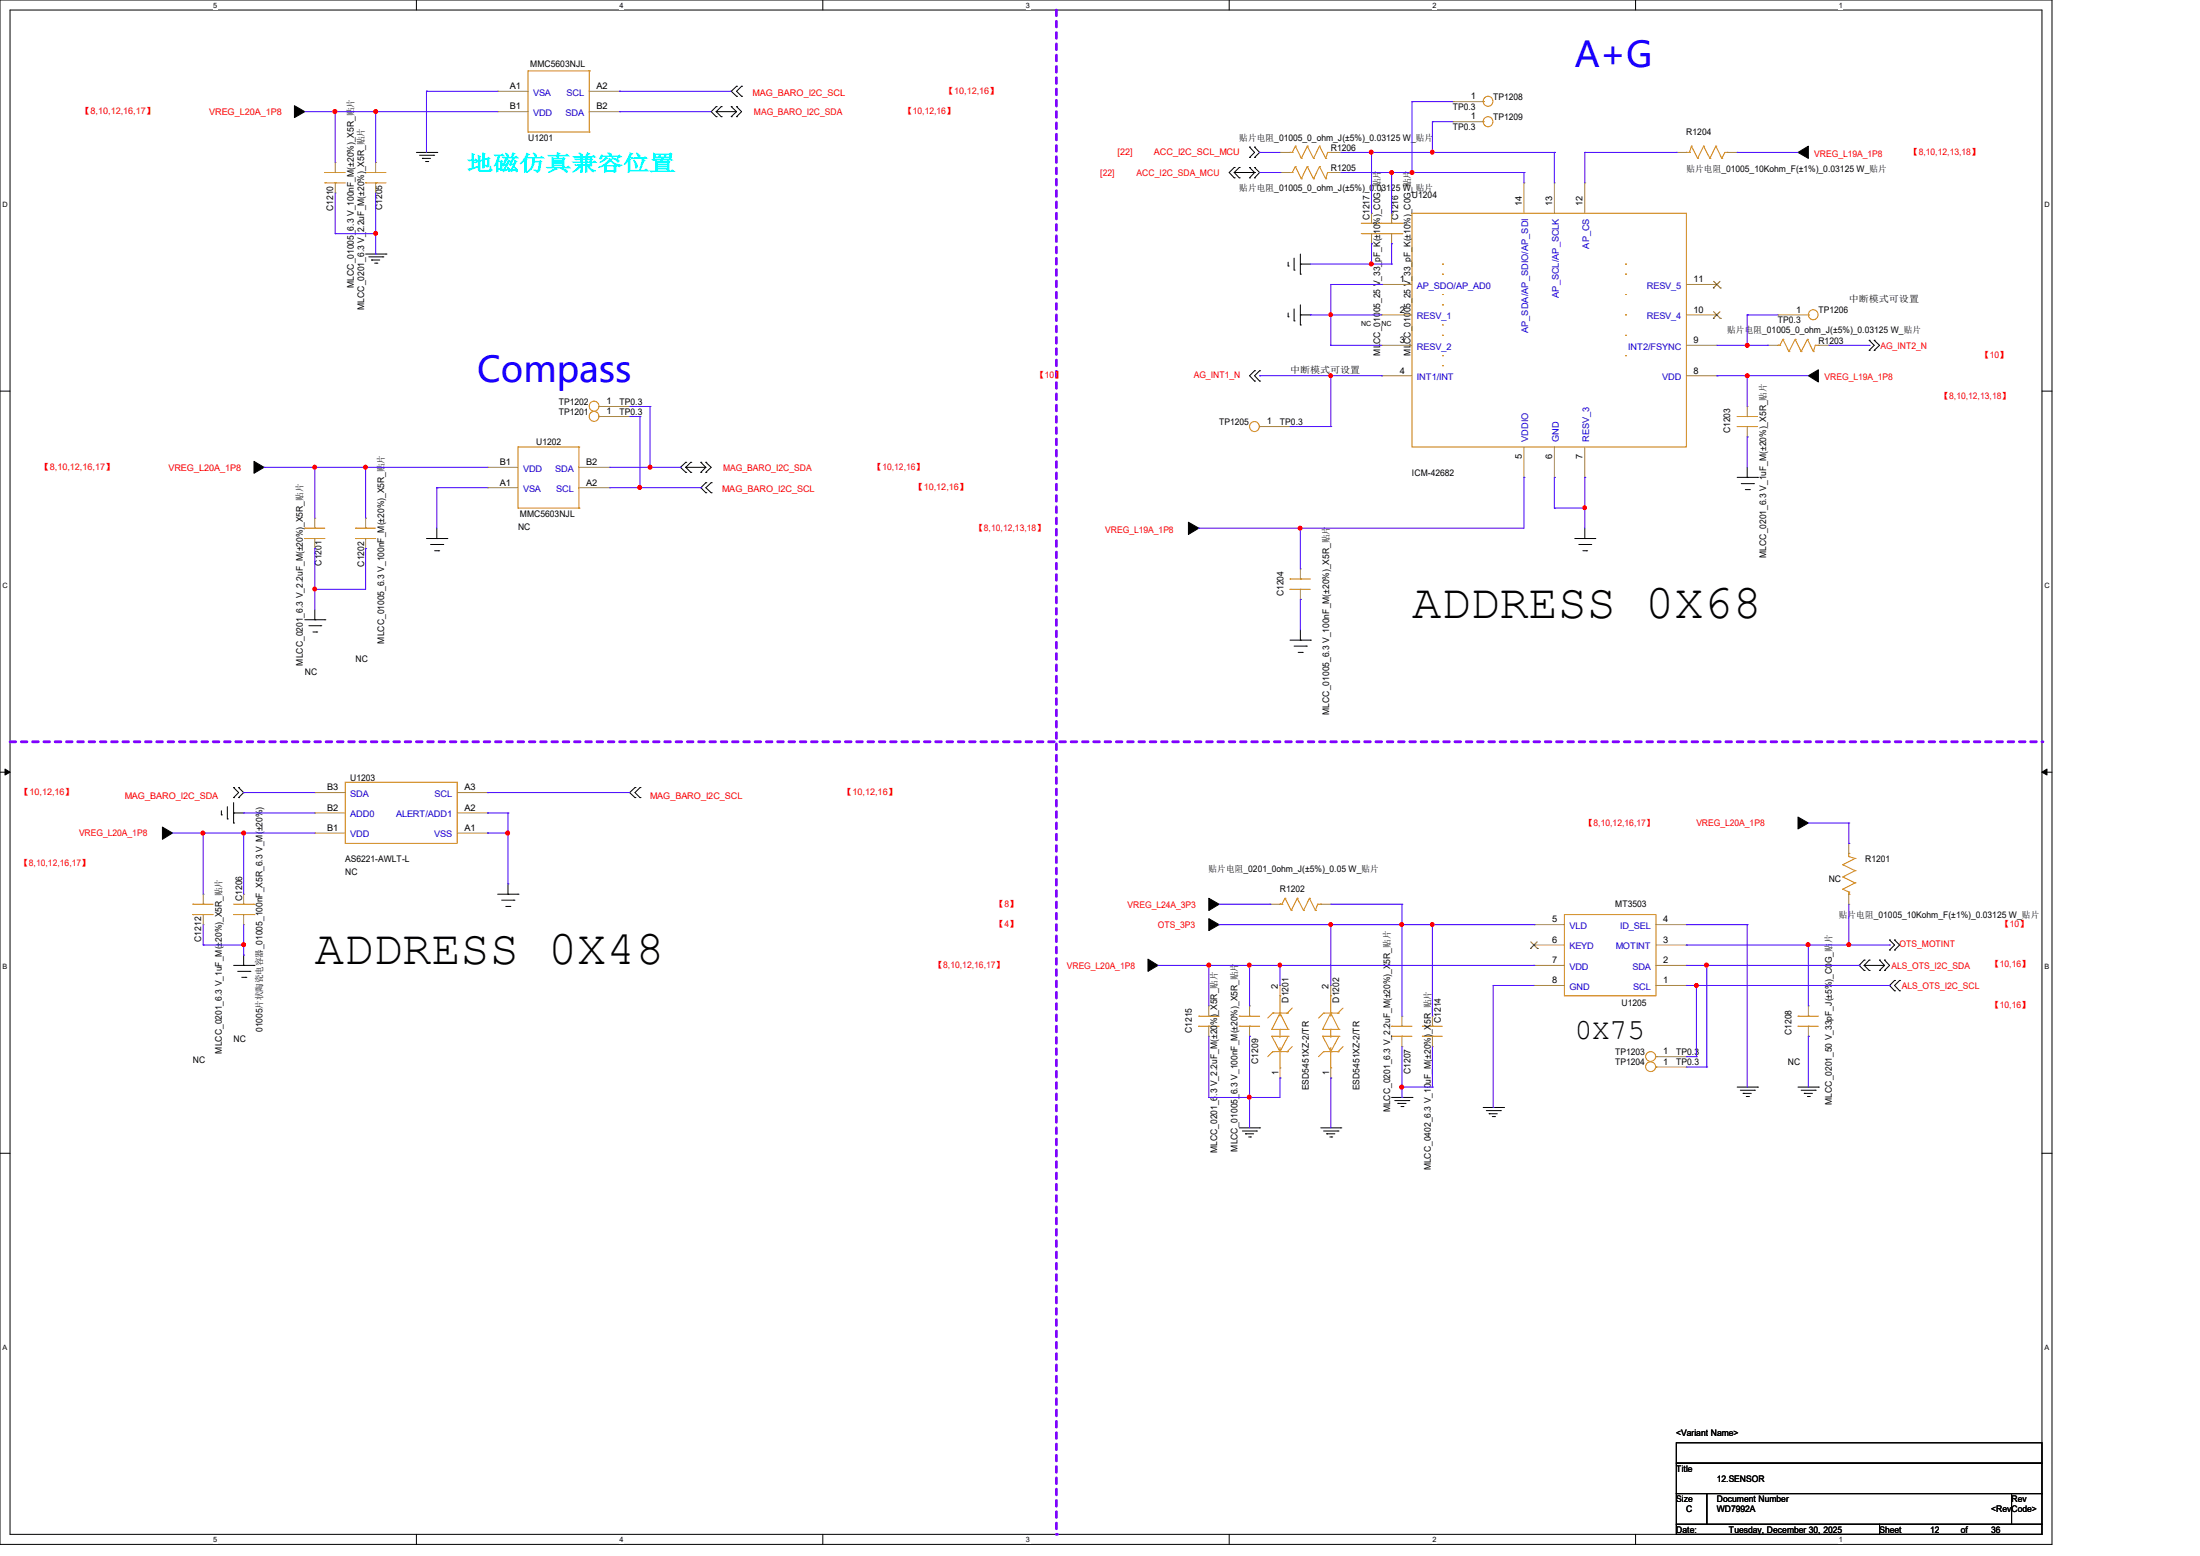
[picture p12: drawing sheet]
<svg xmlns="http://www.w3.org/2000/svg" width="297mm" height="210mm" viewBox="0 0 297 210" stroke-linecap="round" stroke-linejoin="round" font-family="sans-serif">
<path d="M0 0h277v208.4h-277zM1.4 1.4h274.3v205.7h-274.3z" fill="none" stroke="#000" stroke-width=".14"/>
<g fill="#fff">
<path d="M28.8 .1h.5v1.1h-.5z"/>
<path d="M28.8 207.2h.5v1.1h-.5z"/>
</g>
<path d="M56.2 0v1.4M56.2 207.1v1.3" fill="none" stroke="#000" stroke-width=".14"/>
<g fill="#fff">
<path d="M83.7 .1h.5v1.1h-.5z"/>
<path d="M83.7 207.2h.5v1.1h-.5z"/>
</g>
<path d="M111.1 0v1.4M111.1 207.1v1.3" fill="none" stroke="#000" stroke-width=".14"/>
<g fill="#fff">
<path d="M138.5 .1h.6v1.1h-.6z"/>
<path d="M138.5 207.2h.6v1.1h-.6z"/>
</g>
<path d="M165.9 0v1.4M165.9 207.1v1.3" fill="none" stroke="#000" stroke-width=".14"/>
<g fill="#fff">
<path d="M193.4 .1h.5v1.1h-.5z"/>
<path d="M193.4 207.2h.5v1.1h-.5z"/>
</g>
<path d="M220.8 0v1.4M220.8 207.1v1.3" fill="none" stroke="#000" stroke-width=".14"/>
<g fill="#fff">
<path d="M248.2 .1h.6v1.1h-.6z"/>
<path d="M248.2 207.2h.6v1.1h-.6z"/>
<path d="M.3 27.1h.8v1.1h-.8z"/>
<path d="M276 27.1h.7v1.1h-.7z"/>
<path d="M.3 78.5h.8v1.1h-.8z"/>
<path d="M276 78.5h.7v1.1h-.7z"/>
</g>
<path d="M0 52.8h1.4M275.7 52.8h1.3" fill="none" stroke="#000" stroke-width=".14"/>
<g fill="#fff">
<path d="M.3 129.9h.7v1.1h-.7z"/>
<path d="M276 129.9h.6v1.1h-.6z"/>
</g>
<path d="M0 104.2h1.4M275.7 104.2h1.3" fill="none" stroke="#000" stroke-width=".14"/>
<path d="M.7 103.8l.7 .4-.7 .4zM275.7 104.2l.7-.4v.8z" fill="#000" stroke="#000" stroke-width=".14"/>
<g fill="#fff">
<path d="M.3 181.4h.7v1.1h-.7z"/>
<path d="M276 181.4h.6v1.1h-.6z"/>
</g>
<path d="M0 155.7h1.4M275.7 155.7h1.3" fill="none" stroke="#000" stroke-width=".14"/>
<path d="M1.4 100.1h274.3" fill="none" stroke="#8000ff" stroke-width=".38" stroke-dasharray=".8 .8"/>
<circle cx="275.7" cy="100.1" r=".19" fill="#8000ff" stroke-dasharray=".8 .8"/>
<path d="M142.6 1.4v205.7" fill="none" stroke="#8000ff" stroke-width=".38" stroke-dasharray=".8 .8"/>
<circle cx="142.6" cy="207.1" r=".19" fill="#8000ff" stroke-dasharray=".8 .8"/>
<g fill="none" stroke="#000" stroke-width=".14">
<path d="M96.7 15.7h.1M96.7 14.4h.1M96.7 15.1h.1M96.7 14.4l-.7 .7 .7 .6M96.7 15.1l.7 .6M96.7 15.1h2.7M97.4 14.4h.1M97.4 15.7h.1M97.4 14.4l-.7 .7M98.7 14.4h.1M98.7 15.7h.1M98.7 14.4l.7 .7"/>
<path d="M99.4 11.6h.1M99.4 13h.1M99.4 14.4h.1M99.4 15.7h.1M99.4 11.6l-.7 .7 .7 .7M99.4 14.4l.7 .7-.7 .6M99.4 15.1l-.7 .6M100.1 13h.1M100.1 11.6h.1M100.1 11.6l-.7 .7 .7 .7M168.7 19.9h.1M168.7 19.9l.7 .7-.7 .7"/>
<path d="M169.4 19.9h.1M169.4 19.9l.7 .7-.7 .7M49.4 34.3h2.7M49.8 34.7h1.9M50.2 35.1h.1M50.2 35.1h1.1M50.6 35.5h.3M50.9 35.5h.1M51.7 34.7h.1M52.1 34.3h.1M56.2 20.6h2.8M56.6 21h1.9"/>
<path d="M57 21.4h.1M57 21.4h1.1M57.4 21.8h.3M57.7 21.8h.1M58.5 21h.1M59 20.6h.1M166.6 22.6h.1M166.6 24h.1M166.6 22.6l-.7 .7 .7 .7M166.6 23.3l.7 .7M166.6 23.3h2.8M167.3 22.6h.1"/>
<path d="M167.3 24h.1M167.3 22.6l-.7 .7M168.7 21.3h.1M168.7 22.6h.1M168.7 24h.1M168.7 22.6l.7 .7M169.4 21.3h.1M169.4 24h.1M169.4 22.6h.1M169.4 23.3h.1M169.4 22.6l.7 .7-.7 .7M169.4 23.3l-.7 .7"/>
<path d="M173.9 35.9h.1M173.9 35.4v.5M174.7 36.4h.1M174.7 34.8v1.6M175.6 35.6h.1M175.6 37h.1M175.6 34.3v2.7M175.6 35.6h1.3M169.4 50h.1M169.4 51.4h.1M169.4 50l-.7 .7 .7 .7M170.1 50h.1"/>
<path d="M170.1 51.4h.1M170.1 50l-.7 .7 .7 .7M173.9 42.8h.1M173.9 42.2v.6M174.7 43.3h.1M174.7 41.7v1.6M175.6 42.5h.1M175.6 43.9h.1M175.6 42.5h1.3M175.6 41.1v2.8M252.3 45.9h.1M252.3 47.3h.1"/>
<path d="M252.3 45.9l.7 .7-.7 .7M253 45.9h.1M253 47.3h.1M253 45.9l.7 .7-.7 .7M57.6 72.7h2.7M58.1 73.5h1.7M58.7 74.3h.5M59 72.7h.1M59 71.3v1.4M59.2 74.3h.1M59.8 73.5h.1M60.3 72.7h.1"/>
<path d="M92.6 63.8h.1M92.6 62.4h.1M92.6 63.1h.1M92.6 62.4l-.7 .7 .7 .7M92.6 63.1l.7 .7M92.6 63.1h2.7M93.3 62.4h.1M93.3 63.8h.1M93.3 62.4l-.7 .7M94.6 62.4h.1M94.6 63.8h.1M94.6 62.4l.7 .7"/>
<path d="M95.3 65.2h.1M95.3 66.5h.1M95.3 62.4h.1M95.3 63.8h.1M95.3 65.2l-.7 .6 .7 .7M95.3 62.4l.7 .7-.7 .7M95.3 63.1l-.7 .7M96 66.5h.1M96 65.2h.1M96 65.2l-.7 .6 .7 .7M212.6 72.7h2.7M213.1 73.5h1.7"/>
<path d="M213.7 74.3h.5M214 72.7h.1M214 71.3v1.4M214.2 74.3h.1M214.8 73.5h.1M215.3 72.7h.1M234.5 64.4h2.8M235.1 65.3h1.6M235.6 66.1h.6M235.9 64.4h.1M235.9 63.1v1.3M236.2 66.1h.1"/>
<path d="M236.7 65.3h.1M237.3 64.4h.1M41.1 83.7h2.8M41.7 84.5h1.6M42.2 85.3h.6M42.5 83.7h.1M42.5 82.3v1.4M42.8 85.3h.1M43.3 84.5h.1M43.9 83.7h.1M174.2 86.4h2.7M174.7 87.2h1.7"/>
<path d="M175.3 88.1h.5M175.6 86.4h.1M175.6 85v1.4M175.8 88.1h.1M176.4 87.2h.1M176.9 86.4h.1M29.9 110h.1M29.9 109.4v.6M30.7 110.5h.1M30.7 108.9v1.6M31.5 109.7h.1M31.5 111.1h.1"/>
<path d="M31.5 107.7h.1M31.5 106.3h.1M31.5 109.7h1.4M31.5 108.3v2.8M31.5 106.3l.7 .7-.7 .7M32.2 106.3h.1M32.2 107.7h.1M32.2 106.3l.7 .7-.7 .7M68.6 119.3v1.4M85.7 107.7h.1M85.7 106.3h.1M85.7 106.3l-.7 .7 .7 .7"/>
<path d="M86.4 106.3h.1M86.4 107.7h.1M86.4 106.3l-.7 .7 .7 .7M31.5 130.3h2.8M32.1 131.1h1.6M32.6 131.9h.6M32.9 130.3h.1M32.9 128.9v1.4M33.2 131.9h.1M33.7 131.1h.1M34.3 130.3h.1M67.2 120.7h2.7"/>
<path d="M67.7 121.5h1.7M68.3 122.3h.5M68.6 120.7h.1M68.8 122.3h.1M69.4 121.5h.1M69.9 120.7h.1M251.7 129.6h.1M251.7 131h.1M251.7 130.3h.1M251.7 130.3h2.7M251.7 129.6l-.7 .7 .7 .7M251.7 130.3l.6 .7"/>
<path d="M252.3 131h.1M252.3 129.6h.1M252.3 129.6l-.6 .7M253.7 129.6h.1M253.7 131h.1M253.7 129.6l.7 .7M254.4 131h.1M254.4 129.6h.1M254.4 129.6l.7 .7-.7 .7M254.4 130.3l-.7 .7M255.1 128.2h.1M255.1 126.9h.1"/>
<path d="M255.1 126.9l.7 .7-.7 .6M255.8 128.2h.1M255.8 126.9h.1M255.8 132.3h.1M255.8 133.7h.1M255.8 126.9l.7 .7-.7 .6M255.8 132.3l-.7 .7 .7 .7M256.5 133.7h.1M256.5 132.3h.1M256.5 132.3l-.7 .7 .7 .7M167.3 152.2h2.8M167.7 152.7h1.9"/>
<path d="M168.1 153h.1M168.1 153h1.1M168.6 153.5h.2M168.8 153.5h.1M169.6 152.7h.1M170.1 152.2h.1M178.3 152.2h2.7M178.7 152.7h1.9M179.1 153h.1M179.1 153h1.1M179.5 153.5h.3M179.8 153.5h.1"/>
<path d="M180.6 152.7h.1M181 152.2h.1M187.9 148.1h2.7M188.3 148.5h1.9M188.7 148.9h.1M188.7 148.9h1.1M189.1 149.4h.3M189.4 149.4h.1M190.2 148.5h.1M190.6 148.1h.1M200.2 149.5h2.8M200.7 149.9h1.9"/>
<path d="M201 150.3h.1M201 150.3h1.1M201.5 150.7h.3M201.8 150.7h.1M202.6 149.9h.1M203 149.5h.1M234.5 146.7h2.8M234.9 147.2h2M235.3 147.6h.1M235.3 147.6h1.1M235.8 148h.3M236.1 148h.1"/>
<path d="M236.9 147.2h.1M237.3 146.7h.1M242.7 146.7h2.8M243.2 147.2h1.9M243.6 147.6h.1M243.6 147.6h1.1M244 148h.3M244.3 148h.1M245.1 147.2h.1M245.5 146.7h.1M226.3 194.7h49.4v2.8h-49.4zM226.3 197.5h49.4v4.1h-49.4z"/>
<path d="M226.3 201.6h4.1v4.1h-4.1zM226.3 205.7h27.4v1.4h-27.4zM230.4 201.6h41.2v4.1h-41.2zM253.7 205.7h22v1.4h-22zM271.6 201.6h4.1v4.1h-4.1z"/>
</g>
<g fill="#000" stroke="#000" stroke-width=".14">
<path d="M39.8 14.3l1.3 .8-1.3 .8z" fill-rule="evenodd"/>
<path d="M242.7 20.6l1.4-.9v1.7z" fill-rule="evenodd"/>
<path d="M244.1 50.7l1.4-.8v1.7z" fill-rule="evenodd"/>
<path d="M34.3 62.3l1.3 .8-1.3 .8z" fill-rule="evenodd"/>
<path d="M160.4 70.5l1.4 .8-1.4 .8z" fill-rule="evenodd"/>
<path d="M21.9 111.6l1.4 .8-1.4 .9z" fill-rule="evenodd"/>
<path d="M242.7 110.3l1.4 .8-1.4 .8z" fill-rule="evenodd"/>
<path d="M155 129.5l1.3 .8-1.3 .8z" fill-rule="evenodd"/>
<path d="M163.2 124l1.4 .8-1.4 .8z" fill-rule="evenodd"/>
<path d="M163.2 121.2l1.4 .8-1.4 .9z" fill-rule="evenodd"/>
</g>
<g fill="none" stroke="#cc8006" stroke-width=".14">
<path d="M71.3 17.8h.1M71.3 17.8h8.2M79.5 9.6h.1M79.5 17.8h.1M79.5 9.6v8.2M79.5 9.6h-8.2v8.2M174.9 19.7h.1M174.9 19.7l.8 1.7M174.9 19.7l-.4 .9M176.5 19.7h.1M176.5 19.7l.8 1.7M176.5 19.7l-.8 1.7"/>
<path d="M178.1 19.7h.1M178.1 19.7l.9 1.7M178.1 19.7l-.8 1.7M200.2 13.7h.1M200.2 16.4h.1M228.3 19.7h.1M228.3 19.7l-.2 .9M228.3 19.7l.9 1.7M230 19.7h.1M230 19.7l-.8 1.7M230 19.7l.8 1.7M231.6 19.7h.1"/>
<path d="M231.6 19.7l-.8 1.7M231.6 19.7l.9 1.7M43.9 23.3h.1M43.9 24.7h.1M43.9 23.3h2.7M43.9 24.7h2.7M45.3 23.3h.1M45.3 24.7h.1M49.4 24.7h.1M49.4 23.3h.1M49.4 23.3h2.7M49.4 24.7h2.7"/>
<path d="M50.7 24.7h.1M50.7 23.3h.1M174.2 23.3h.1M174.2 20.6h.1M174.2 20.6h.3M174.2 23.3h.3M174.5 23.3h.1M174.5 20.6h.1M174.9 22.5h.1M174.9 22.5l.8 1.6M174.9 22.5l-.4 .8M175.7 24.1h.1"/>
<path d="M175.7 21.4h.1M176.5 22.5h.1M176.5 22.5l.8 1.6M176.5 22.5l-.8 1.6M177.3 24.1h.1M177.3 21.4h.1M178.1 22.5h.1M178.1 22.5l.9 1.6M178.1 22.5l-.8 1.6M179 24.1h.1M179 21.4h.1M179.2 23.3h.1"/>
<path d="M179.2 20.6h.1M179.2 20.6h.5M179.2 23.3h.5M179.2 23.3l-.2 .8M179.2 20.6l-.2 .8M179.7 23.3h.1M179.7 20.6h.1M183.8 30.1h5.5M183.8 31.5h5.5M185.2 30.1h.1M185.2 31.5h.1M186.5 30.1h.1"/>
<path d="M186.5 31.5h.1M187.9 30.1h.1M187.9 31.5h.1M189.3 30.1h.1M189.3 31.5h.1M190.6 28.8h37.1v31.5h-37.1zM194.7 37h.1M194.7 39.8h.1M194.7 35.6h.1M219.5 37h.1M219.5 39.8h.1M219.5 35.6h.1"/>
<path d="M227.7 20.6h.1M227.7 20.6h.4M228.1 20.6h.1M229.2 21.4h.1M230.8 21.4h.1M232.5 21.4h.1M232.9 20.6h.1M232.9 20.6h.3M232.9 20.6l-.4 .8M233.2 20.6h.1M80.9 56.2h.1M80.9 54.9h.1"/>
<path d="M170.1 57.6h.1M194.7 49.4h.1M194.7 48h.1M194.7 41.1h.1M194.7 45.3h.1M194.7 43.9h.1M219.5 42.5h.1M219.5 48h.1M219.5 45.3h.1M234.5 56.2h.1M234.5 57.6h.1M234.5 56.2h2.8"/>
<path d="M234.5 57.6h2.8M235.9 56.2h.1M235.9 57.6h.1M240 46.6h.1M240 46.6h.3M240.3 46.6h.1M240.7 45.8h.1M240.7 45.8l.8 1.7M240.7 45.8l-.4 .8M241.5 47.5h.1M242.4 45.8h.1M242.4 45.8l.8 1.7"/>
<path d="M242.4 45.8l-.9 1.7M243.2 47.5h.1M244 45.8h.1M244 45.8l.8 1.7M244 45.8l-.8 1.7M244.1 42.5h.1M244.8 47.5h.1M245.1 46.6h.1M245.1 46.6h.4M245.1 46.6l-.3 .9M245.5 46.6h.1M41.1 72.7h.1"/>
<path d="M41.1 71.3h.1M41.1 72.7h2.8M41.1 71.3h2.8M42.5 72.7h.1M42.5 71.3h.1M48 71.3h.1M48 72.7h.1M48 72.7h2.7M48 71.3h2.7M49.4 71.3h.1M49.4 72.7h.1M69.9 60.3h.1"/>
<path d="M69.9 60.3v8.3h8.2M69.9 60.3h8.2M78.1 68.6h.1M78.1 60.3h.1M78.1 60.3v8.3M174.2 78.1h.1M174.2 79.5h.1M174.2 78.1h2.7M174.2 79.5h2.7M175.6 78.1h.1M175.6 79.5h.1M46.6 105.6h15.1v8.2h-15.1z"/>
<path d="M248.8 116.7h.1M248.8 118.4h.1M248.8 116.7l1.6 .8M248.8 118.4l1.6 .8M249.6 115.2h.1M249.6 115.6h.1M249.6 115.2v.4M249.6 115.6l.8 .3M250.4 115.9h.1M250.4 117.5h.1M250.4 119.2h.1M250.4 115.9l-1.6 .8"/>
<path d="M250.4 117.5l-1.6 .9M250.4 119.2l-1.6 .8M26 122h.1M26 123.4h.1M26 122h2.8M26 123.4h2.8M27.4 122h.1M27.4 123.4h.1M31.5 122h2.8M31.5 123.4h2.8M32.9 122h.1M32.9 123.4h.1"/>
<path d="M34.3 122h.1M34.3 123.4h.1M161.8 137.2h.1M161.8 138.5h.1M161.8 137.2h2.8M161.8 138.5h2.8M163.2 137.2h.1M163.2 138.5h.1M167.3 138.5h.1M167.3 137.2h.1M167.3 137.2h2.8M167.3 138.5h2.8"/>
<path d="M168.7 138.5h.1M168.7 137.2h.1M171.7 138.9h.1M171.7 139.9h.1M171.7 138.9h2.2M171.7 139.9l1.1 2M171.7 139.9h2.2M171.8 136.7h.1M171.8 136.7l-.6 .7M171.8 136.7h2M172.8 122h.1M172.8 134.4h.1"/>
<path d="M172.8 136.7h.1M172.8 138.9h.1M172.8 122h.3M172.8 134.4v2.8M172.8 138.9v1.1M172.8 136.7l-1.1 2.2M172.8 136.7l1.1 2.2M173.1 122h.1M173.5 121.2h.1M173.5 121.2l.8 1.7M173.5 121.2l-.4 .8M173.8 136.7h.1"/>
<path d="M173.9 138.9h.1M173.9 139.9h.1M173.9 139.9l-1.1 2M174.3 122.9h.1M174.5 136.1l-.7 .6M175.1 121.2h.1M175.1 121.2l.9 1.7M175.1 121.2l-.8 1.7M176 122.9h.1M176.8 121.2h.1M176.8 121.2l.8 1.7M176.8 121.2l-.8 1.7"/>
<path d="M177.6 122.9h.1M177.9 122h.1M177.9 122h.4M177.9 122l-.3 .9M178.3 122h.1M178.6 138.9h.1M178.6 139.9h.1M178.6 138.9h2.2M178.6 139.9h2.2M178.6 139.9l1.1 2M178.7 136.7h.1M178.7 136.7h1.9"/>
<path d="M178.7 136.7l-.7 .7M179.7 134.4h.1M179.7 136.7h.1M179.7 138.9h.1M179.7 134.4v2.8M179.7 138.9v1.1M179.7 136.7l-1.1 2.2M179.7 136.7l1.1 2.2M180.6 136.7h.1M180.8 138.9h.1M180.8 139.9h.1M180.8 139.9l-1.1 2"/>
<path d="M181.3 136.1l-.7 .6M187.9 139.9h.1M187.9 138.5h.1M187.9 138.5h2.7M187.9 139.9h2.7M189.3 139.9h.1M189.3 138.5h.1M192 138.5h.1M192 139.9h.1M192 138.5h2.7M192 139.9h2.7M193.4 138.5h.1"/>
<path d="M193.4 139.9h.1M211.2 123.4h12.4v11h-12.4zM242.7 137.2h.1M242.7 138.5h.1M242.7 137.2h2.8M242.7 138.5h2.8M244.1 137.2h.1M244.1 138.5h.1M248.8 120h.1M248.8 120l.8 .4M249.6 120.7h.1M249.6 120.4h.1"/>
<path d="M249.6 120.4v.3M171.8 141.9h.1M171.8 141.9l-.6 .7M171.8 141.9h2M172.8 144.1h.1M172.8 141.9h.1M172.8 141.4v2.7M173.8 141.9h.1M174.5 141.3l-.7 .6M178.7 141.9h.1M178.7 141.9h1.9M178.7 141.9l-.7 .7"/>
<path d="M179.7 144.1h.1M179.7 141.9h.1M179.7 141.4v2.7M180.6 141.9h.1M181.3 141.3l-.7 .6M223.6 142.6h.1M223.6 144h.1"/>
<circle cx="200.9" cy="16.4" r=".67"/>
<circle cx="200.9" cy="13.7" r=".67"/>
<circle cx="80.2" cy="56.2" r=".67"/>
<circle cx="80.2" cy="54.8" r=".67"/>
<circle cx="169.3" cy="57.6" r=".67"/>
<circle cx="244.8" cy="42.5" r=".67"/>
<circle cx="222.9" cy="144" r=".67"/>
<circle cx="222.9" cy="142.6" r=".67"/>
</g>
<g fill="none" stroke="#a84" stroke-width=".14">
<path d="M67.2 15.1h.1M67.2 12.3h.1M67.2 12.3h4.1M67.2 15.1h4.1M79.5 12.3h4.2M79.5 15.1h4.2M83.7 12.3h.1M83.7 15.1h.1M196.1 13.7h.1M196.1 16.4h.1M196.1 13.7h4.1M196.1 16.4h4.1"/>
<path d="M45.3 21.9h.1M45.3 26h.1M45.3 21.9v1.4M45.3 24.7v1.3M50.7 26h.1M50.7 21.9h.1M50.7 21.9v1.4M50.7 24.7v1.3M172.8 23.3h.1M172.8 20.6h.1M172.8 20.6h1.4M172.8 23.3h1.4"/>
<path d="M179.7 20.6h1.3M179.7 23.3h1.3M181 23.3h.1M181 20.6h.1M185.2 28.8h.1M185.2 32.9h.1M185.2 28.8v1.3M185.2 31.5v1.4M186.5 38.4h.1M186.5 38.4h4.1M187.9 28.8h.1M187.9 32.9h.1"/>
<path d="M187.9 28.8v1.3M187.9 31.5v1.4M205.7 24.7h.1M205.7 24.7v4.1M209.8 24.7h.1M209.8 24.7v4.1M214 24.7h.1M214 24.7v4.1M226.3 20.6h.1M226.3 20.6h1.4M227.7 38.4h4.1M231.8 38.4h.1"/>
<path d="M233.2 20.6h1.3M234.5 20.6h.1M80.9 56.2h4.1M80.9 54.9h4.1M85 56.2h.1M85 54.9h.1M170.1 57.6h4.1M174.2 57.6h.1M186.5 42.5h.1M186.5 46.6h.1M186.5 50.7h.1M186.5 42.5h4.1"/>
<path d="M186.5 46.6h4.1M186.5 50.7h4.1M227.7 42.5h4.1M227.7 46.6h4.1M227.7 50.7h4.1M231.8 50.7h.1M231.8 46.6h.1M231.8 42.5h.1M235.9 54.9h.1M235.9 59h.1M235.9 54.9v1.3M235.9 57.6v1.4"/>
<path d="M238.6 46.6h.1M238.6 46.6h1.4M240 42.5h.1M240 42.5h4.1M245.5 46.6h1.4M246.9 46.6h.1M42.5 74h.1M42.5 69.9h.1M42.5 69.9v1.4M42.5 72.7v1.3M49.4 69.9h.1M49.4 74h.1"/>
<path d="M49.4 69.9v1.4M49.4 72.7v1.3M65.8 63.1h.1M65.8 65.8h.1M65.8 65.8h4.1M65.8 63.1h4.1M78.1 65.8h4.2M78.1 63.1h4.2M82.3 65.8h.1M82.3 63.1h.1M175.6 76.8h.1M175.6 76.8v1.3"/>
<path d="M175.6 79.5v1.4M205.7 64.4h.1M205.7 60.3v4.1M209.8 64.4h.1M209.8 60.3v4.1M214 64.4h.1M214 60.3v4.1M175.6 80.9h.1M42.5 112.4h.1M42.5 109.7h.1M42.5 107h.1M42.5 112.4h4.1"/>
<path d="M42.5 109.7h4.1M42.5 107h4.1M61.7 112.4h4.1M61.7 109.7h4.1M61.7 107h4.1M65.8 112.4h.1M65.8 109.7h.1M65.8 107h.1M249.6 113.8h.1M249.6 113.8v1.4M27.4 120.7h.1M27.4 124.8h.1"/>
<path d="M27.4 120.7v1.3M27.4 123.4v1.4M32.9 120.7h.1M32.9 124.8h.1M32.9 120.7v1.3M32.9 123.4v1.4M163.2 135.8h.1M163.2 139.9h.1M163.2 135.8v1.4M163.2 138.5v1.4M168.7 139.9h.1M168.7 135.8h.1"/>
<path d="M168.7 135.8v1.4M168.7 138.5v1.4M171.4 122h.1M171.4 122h1.4M172.8 133h.1M172.8 133v1.4M178.3 122h1.4M179.7 122h.1M179.7 133h.1M179.7 133v1.4M189.3 137.2h.1M189.3 137.2v1.3"/>
<path d="M189.3 139.9v1.4M193.4 137.2h.1M193.4 137.2v1.3M193.4 139.9v1.4M207.1 124.8h.1M207.1 127.6h.1M207.1 130.3h.1M207.1 133h.1M207.1 133h4.1M207.1 130.3h4.1M207.1 127.6h4.1M207.1 124.8h4.1"/>
<path d="M223.6 133h4.1M223.6 130.3h4.1M223.6 127.6h4.1M223.6 124.8h4.1M227.7 133h.1M227.7 130.3h.1M227.7 127.6h.1M227.7 124.8h.1M244.1 135.8h.1M244.1 139.9h.1M244.1 135.8v1.4M244.1 138.5v1.4"/>
<path d="M249.6 122h.1M249.6 120.7v1.3M172.8 145.5h.1M172.8 144.1v1.4M179.7 145.5h.1M179.7 144.1v1.4M189.3 141.3h.1M193.4 141.3h.1M223.6 142.6h4.1M223.6 144h4.1M227.7 142.6h.1M227.7 144h.1"/>
</g>
<path d="M231.3 38.9h.1M231.4 38l.8 .9M232.2 38l-.9 .9M232.2 38.9h.1M231.3 43h.1M231.4 42.1l.8 .9M232.2 42.1l-.9 .9M232.2 43h.1M206.6 128h.1M206.7 127.1l.9 .9M207.5 127.1l-.9 .9M207.6 128h.1" fill="none" stroke="#804000" stroke-width=".14"/>
<g fill="none" stroke="#4200ff" stroke-width=".14">
<path d="M41.1 15.1h26.1M45.3 15.1h.1M45.3 15.1v6.8M50.7 15.1h.1M50.7 15.1v6.8M57.6 12.3h.1M57.6 12.3h9.6M57.6 12.3v8.3M83.7 15.1h.1M83.7 12.3h.1M83.7 12.3h15M83.7 15.1h12.3"/>
<path d="M190.6 13.7h.1M190.6 13.7v9.6M190.6 13.7h5.5M193.4 16.4h.1M193.4 16.4v4.2M193.4 16.4h2.7M45.3 31.5h.1M45.3 26v5.5M45.3 31.5h5.4M50.7 31.5h.1M50.7 34.3h.1M50.7 26v8.3"/>
<path d="M170.1 20.6h.1M170.1 20.6h2.7M170.1 23.3h2.7M172.8 23.3h.1M176.9 35.6h11M181 20.6h28.8M181 23.3h24.7M185.2 20.6h.1M185.2 35.6h.1M185.2 32.9h.1M185.2 20.6v8.2M185.2 32.9v2.7"/>
<path d="M186.5 38.4h.1M186.5 38.4h-6.8v8.2M187.9 23.3h.1M187.9 35.6h.1M187.9 32.9h.1M187.9 23.3v5.5M187.9 32.9v2.7M190.6 23.3h.1M193.4 20.6h.1M205.7 23.3h.1M205.7 23.3v1.4M209.8 20.6h.1"/>
<path d="M209.8 20.6v4.1M214 20.6h.1M214 20.6h12.3M214 20.6v4.1M226.3 20.6h.1M234.5 20.6h.1M234.5 20.6h8.2M85 56.2h1.4M85 54.9h2.8M86.4 56.2h.1M86.4 56.2v9.6M87.8 54.9h.1"/>
<path d="M87.8 54.9v8.2M170.1 50.7h.1M170.1 50.7h16.4M174.2 57.6h5.5M176.9 42.5h.1M176.9 42.5h9.6M179.7 42.5h.1M179.7 46.6h.1M179.7 50.7h.1M179.7 57.6h.1M179.7 50.7v6.9M179.7 46.6h6.8"/>
<path d="M186.5 50.7h.1M231.8 50.7h.1M231.8 46.6h6.8M231.8 50.7h12.3M235.9 42.5h.1M235.9 46.6h.1M235.9 50.7h.1M235.9 59h.1M235.9 42.5v4.1M235.9 50.7v4.2M235.9 59v4.1M235.9 42.5h4.1"/>
<path d="M238.6 46.6h.1M246.9 46.6h5.4M252.3 46.6h.1M35.6 63.1h.1M35.6 63.1h30.2M42.5 63.1h.1M42.5 74h.1M42.5 79.5h.1M42.5 63.1v6.8M42.5 74v8.3M49.4 63.1h.1M49.4 74h.1"/>
<path d="M49.4 63.1v6.8M49.4 74v5.5h-6.9M59 65.8h.1M59 65.8h6.8M59 65.8v5.5M82.3 63.1h9.6M82.3 65.8h12.3M86.4 65.8h.1M87.8 63.1h.1M91.9 63.1h.1M94.6 65.8h.1M161.8 71.3h.1"/>
<path d="M175.6 71.3h.1M175.6 71.3v5.5M205.7 64.4h.1M205.7 64.4v6.9h-43.9M209.8 64.4h.1M209.8 68.6h.1M209.8 64.4v4.2M209.8 68.6h4.2M214 64.4h.1M214 68.6h.1M214 64.4v6.9M175.6 80.9h.1"/>
<path d="M175.6 80.9v4.1M23.3 112.4h19.2M27.4 112.4h.1M27.4 112.4v8.3M32.9 107h.1M32.9 109.7h.1M32.9 112.4h.1M32.9 107h9.6M32.9 109.7h9.6M32.9 112.4v8.3M65.8 107h.1M65.8 109.7h.1"/>
<path d="M65.8 112.4h.1M65.8 107h19.2M65.8 109.7h2.8M65.8 112.4h2.8M68.6 109.7h.1M68.6 119.3h.1M68.6 109.7v9.6M244.1 111.1h5.5M249.6 111.1h.1M249.6 113.8h.1M249.6 111.1v2.7M27.4 127.6h.1"/>
<path d="M27.4 127.6h5.5M27.4 124.8v2.8M32.9 127.6h.1M32.9 128.9h.1M32.9 124.8v4.1M156.3 130.3h50.8M163.2 130.3h.1M163.2 130.3v5.5M163.2 139.9v8.2M164.6 124.8h.1M164.6 124.8h42.5M164.6 122h6.8"/>
<path d="M168.7 130.3h.1M168.7 139.9h.1M168.7 130.3v5.5M168.7 139.9v12.3M171.4 122h.1M172.8 130.3h.1M172.8 130.3v2.7M179.7 124.8h.1M179.7 124.8v8.2M179.7 122h9.6M189.3 124.8h.1M189.3 122h.1"/>
<path d="M189.3 122v15.2M193.4 124.8h.1M193.4 124.8v12.4M201.6 133h.1M201.6 133v16.5M201.6 133h5.5M207.1 130.3h.1M207.1 124.8h.1M227.7 124.8h.1M227.7 127.6h.1M227.7 124.8h8.2M227.7 130.3h23.3"/>
<path d="M227.7 127.6h27.4M227.7 133h27.4M229 133h.1M229 133v9.6M230.4 130.3h.1M230.4 130.3v13.7M235.9 124.8h.1M235.9 124.8v21.9M244.1 127.6h.1M244.1 139.9h.1M244.1 127.6v8.2M244.1 139.9v6.8"/>
<path d="M249.6 127.6h.1M249.6 122v5.6M251 130.3h.1M255.1 127.6h.1M255.1 133h.1M163.2 148.1h.1M168.7 148.1h.1M172.8 145.5h.1M172.8 145.5v2.6h-9.6M179.7 145.5h.1M179.7 145.5v6.7M189.3 146.7h.1"/>
<path d="M189.3 148.1h.1M189.3 141.3v6.8M189.3 146.7h4.1M193.4 146.7h.1M193.4 141.3v5.4M201.6 149.5h.1M227.7 142.6h1.3M227.7 144h2.7M229 142.6h.1M230.4 144h.1"/>
</g>
<g fill="#f00" stroke="#f00" stroke-width=".14">
<circle cx="42.5" cy="63" r=".24"/>
<circle cx="49.3" cy="63" r=".24"/>
<circle cx="42.5" cy="79.5" r=".24"/>
<circle cx="45.2" cy="15" r=".25"/>
<circle cx="50.7" cy="15" r=".25"/>
<circle cx="50.7" cy="31.5" r=".25"/>
<circle cx="32.9" cy="112.4" r=".25"/>
<circle cx="179.6" cy="124.8" r=".24"/>
<circle cx="189.2" cy="124.8" r=".25"/>
<circle cx="172.8" cy="130.2" r=".24"/>
<circle cx="244.1" cy="127.5" r=".25"/>
<circle cx="68.5" cy="112.4" r=".25"/>
<circle cx="249.6" cy="127.5" r=".25"/>
<circle cx="168.7" cy="130.3" r=".25"/>
<circle cx="168.7" cy="148.1" r=".25"/>
<circle cx="27.4" cy="112.4" r=".25"/>
<circle cx="32.9" cy="127.5" r=".25"/>
<circle cx="86.4" cy="65.8" r=".25"/>
<circle cx="87.8" cy="63.1" r=".25"/>
<circle cx="229" cy="133" r=".25"/>
<circle cx="230.4" cy="130.3" r=".25"/>
<circle cx="193.3" cy="124.8" r=".24"/>
<circle cx="189.2" cy="146.7" r=".25"/>
<circle cx="163.2" cy="130.3" r=".25"/>
<circle cx="193.3" cy="20.5" r=".24"/>
<circle cx="190.6" cy="23.3" r=".25"/>
<circle cx="179.6" cy="42.5" r=".24"/>
<circle cx="235.9" cy="46.6" r=".25"/>
<circle cx="179.6" cy="50.7" r=".24"/>
<circle cx="235.9" cy="50.7" r=".25"/>
<circle cx="213.9" cy="68.5" r=".24"/>
<circle cx="175.5" cy="71.3" r=".25"/>
<circle cx="185.1" cy="35.6" r=".25"/>
<circle cx="187.9" cy="23.3" r=".25"/>
<circle cx="185.1" cy="20.5" r=".25"/>
</g>
<g font-size="6.6">
<text x="190.6" y="83.4">ADDRESS 0X68</text>
<text x="42.5" y="130">ADDRESS 0X48</text>
</g>
<g font-size="4.8" fill="#00f">
<text x="212.6" y="9.1">A+G</text>
<text x="64.4" y="51.6">Compass</text>
</g>
<text font-size="3.9" x="212.6" y="140.3">0X75</text>
<text font-size="2.9" fill="#0ff" x="63.1" y="23">地磁仿真兼容位置</text>
<g font-size="1.2">
<text x="71.6" y="9.1">MMC5603NJL</text>
<text x="68.8" y="14.8">B1</text>
<text x="68.8" y="12">A1</text>
<text x="80.5" y="12">A2</text>
<text x="80.5" y="14.8">B2</text>
<text x="196.1" y="14.9">TP0.3</text>
<text x="196.1" y="17.6">TP0.3</text>
<text x="198.6" y="13.4">1</text>
<text x="198.6" y="16.1">1</text>
<text x="201.6" y="13.5">TP1208</text>
<text x="201.6" y="16.2">TP1209</text>
<text x="71.3" y="19">U1201</text>
<text x="167.3" y="19">贴片电阻_01005_0_ohm_J(±5%)_0.03125 W_贴片</text>
<text x="179.7" y="23.1">R1205</text>
<text x="179.7" y="20.3">R1206</text>
<text x="227.7" y="18.3">R1204</text>
<text x="227.7" y="23.2">贴片电阻_01005_10Kohm_F(±1%)_0.03125 W_贴片</text>
<text x="45" y="28.5" transform="rotate(-90 45 28.5)">C1210</text>
<text x="51.6" y="28.4" transform="rotate(-90 51.6 28.4)">C1205</text>
<text x="167.3" y="25.8">贴片电阻_01005_0_ohm_J(±5%)_0.03125 W_贴片</text>
<text x="184.9" y="29.8" transform="rotate(-90 184.9 29.8)">C1217</text>
<text x="188.8" y="29.8" transform="rotate(-90 188.8 29.8)">C1216</text>
<text x="190.6" y="26.8">U1204</text>
<text x="205.4" y="27.8" transform="rotate(-90 205.4 27.8)">14</text>
<text x="209.5" y="27.8" transform="rotate(-90 209.5 27.8)">13</text>
<text x="213.7" y="27.8" transform="rotate(-90 213.7 27.8)">12</text>
<text x="47.8" y="38.9" transform="rotate(-90 47.8 38.9)">MLCC_01005_6.3 V_100nF_M(±20%)_X5R_贴片</text>
<text x="49.1" y="41.8" transform="rotate(-90 49.1 41.8)">MLCC_0201_6.3 V_2.2uF_M(±20%)_X5R_贴片</text>
<text x="189" y="38.1">1</text>
<text x="228.6" y="38.1">11</text>
<text x="249.6" y="40.8">中断模式可设置</text>
<text x="189" y="42.2">2</text>
<text x="189" y="46.3">3</text>
<text x="228.6" y="46.3">9</text>
<text x="228.6" y="42.2">10</text>
<text x="233.2" y="45">贴片电阻_01005_0_ohm_J(±5%)_0.03125 W_贴片</text>
<text x="240" y="43.6">TP0.3</text>
<text x="242.5" y="42.2">1</text>
<text x="245.5" y="42.3">TP1206</text>
<text x="245.5" y="46.4">R1203</text>
<text x="174.2" y="50.4">中断模式可设置</text>
<text x="186.3" y="48" transform="rotate(-90 186.3 48)">MLCC_01005_25 V_33_pF_K(±10%)_C0G_贴片</text>
<text x="189" y="50.4">4</text>
<text x="190.4" y="48" transform="rotate(-90 190.4 48)">MLCC_01005_25 V_33_pF_K(±10%)_C0G_贴片</text>
<text x="228.6" y="50.4">8</text>
<text x="75.4" y="56">TP1201</text>
<text x="75.4" y="54.6">TP1202</text>
<text x="81.9" y="55.9">1</text>
<text x="81.9" y="54.6">1</text>
<text x="83.7" y="56">TP0.3</text>
<text x="83.7" y="54.6">TP0.3</text>
<text x="164.6" y="57.4">TP1205</text>
<text x="171" y="57.3">1</text>
<text x="172.8" y="57.4">TP0.3</text>
<text x="233.6" y="58.5" transform="rotate(-90 233.6 58.5)">C1203</text>
<text x="67.5" y="62.8">B1</text>
<text x="67.5" y="65.5">A1</text>
<text x="72.4" y="60.1">U1202</text>
<text x="79.1" y="65.5">A2</text>
<text x="79.1" y="62.8">B2</text>
<text x="190.6" y="64.2">ICM-42682</text>
<text x="205.4" y="62" transform="rotate(-90 205.4 62)">5</text>
<text x="209.5" y="62" transform="rotate(-90 209.5 62)">6</text>
<text x="213.7" y="62" transform="rotate(-90 213.7 62)">7</text>
<text x="69.9" y="71.5">NC</text>
<text x="70.2" y="69.7">MMC5603NJL</text>
<text x="43.4" y="76.4" transform="rotate(-90 43.4 76.4)">C1201</text>
<text x="49.1" y="76.5" transform="rotate(-90 49.1 76.5)">C1202</text>
<text x="238.4" y="75.3" transform="rotate(-90 238.4 75.3)">MLCC_0201_6.3 V_1uF_M(±20%)_X5R_贴片</text>
<text x="173.3" y="80.5" transform="rotate(-90 173.3 80.5)">C1204</text>
<text x="40.9" y="89.8" transform="rotate(-90 40.9 89.8)">MLCC_0201_6.3 V_2.2uF_M(±20%)_X5R_贴片</text>
<text x="48" y="89.3">NC</text>
<text x="51.9" y="86.9" transform="rotate(-90 51.9 86.9)">MLCC_01005_6.3 V_100nF_M(±20%)_X5R_贴片</text>
<text x="41.1" y="91.1">NC</text>
<text x="179.4" y="96.5" transform="rotate(-90 179.4 96.5)">MLCC_01005_6.3 V_100nF_M(±20%)_X5R_贴片</text>
<text x="44.2" y="106.7">B3</text>
<text x="47.3" y="105.4">U1203</text>
<text x="62.7" y="106.7">A3</text>
<text x="44.2" y="112.1">B1</text>
<text x="44.2" y="109.4">B2</text>
<text x="62.7" y="112.1">A1</text>
<text x="62.7" y="109.4">A2</text>
<text x="46.6" y="116.3">AS6221-AWLT-L</text>
<text x="46.6" y="118.1">NC</text>
<text x="163.2" y="117.7">贴片电阻_0201_0ohm_J(±5%)_0.05 W_贴片</text>
<text x="246.9" y="119.1">NC</text>
<text x="251.8" y="116.3">R1201</text>
<text x="32.7" y="121.6" transform="rotate(-90 32.7 121.6)">C1206</text>
<text x="172.8" y="120.4">R1202</text>
<text x="209.5" y="124.5">5</text>
<text x="218.1" y="122.4">MT3503</text>
<text x="224.5" y="124.5">4</text>
<text x="248.2" y="123.9">贴片电阻_01005_10Kohm_F(±1%)_0.03125 W_贴片</text>
<text x="27.2" y="127.1" transform="rotate(-90 27.2 127.1)">C1212</text>
<text x="209.5" y="127.3">6</text>
<text x="209.5" y="130">7</text>
<text x="224.5" y="130">2</text>
<text x="224.5" y="127.3">3</text>
<text x="172.5" y="133.4" transform="rotate(-90 172.5 133.4)">2</text>
<text x="173.9" y="135.3" transform="rotate(-90 173.9 135.3)">D1201</text>
<text x="179.4" y="133.4" transform="rotate(-90 179.4 133.4)">2</text>
<text x="180.8" y="135.3" transform="rotate(-90 180.8 135.3)">D1202</text>
<text x="209.5" y="132.7">8</text>
<text x="218.9" y="135.8">U1205</text>
<text x="224.5" y="132.7">1</text>
<text x="26" y="143.5">NC</text>
<text x="29.9" y="142.2" transform="rotate(-90 29.9 142.2)">MLCC_0201_6.3 V_1uF_M(±20%)_X5R_贴片</text>
<text x="31.5" y="140.6">NC</text>
<text x="35.4" y="139.3" transform="rotate(-90 35.4 139.3)">01005片状陶瓷电容器_01005_100nF_X5R_6.3 V_M(±20%)</text>
<text x="160.9" y="139.4" transform="rotate(-90 160.9 139.4)">C1215</text>
<text x="169.8" y="143.6" transform="rotate(-90 169.8 143.6)">C1209</text>
<text x="194.5" y="138.1" transform="rotate(-90 194.5 138.1)">C1214</text>
<text x="218.1" y="142.4">TP1203</text>
<text x="218.1" y="143.8">TP1204</text>
<text x="224.5" y="142.3">1</text>
<text x="224.5" y="143.7">1</text>
<text x="226.3" y="142.4">TP0.3</text>
<text x="226.3" y="143.8">TP0.3</text>
<text x="241.4" y="143.8">NC</text>
<text x="241.8" y="139.7" transform="rotate(-90 241.8 139.7)">C1208</text>
<text x="172.6" y="145.1" transform="rotate(-90 172.6 145.1)">1</text>
<text x="176.7" y="147.1" transform="rotate(-90 176.7 147.1)">ESD5451XZ-2/TR</text>
<text x="179.4" y="145.1" transform="rotate(-90 179.4 145.1)">1</text>
<text x="183.6" y="147.1" transform="rotate(-90 183.6 147.1)">ESD5451XZ-2/TR</text>
<text x="190.4" y="144.9" transform="rotate(-90 190.4 144.9)">C1207</text>
<text x="247.3" y="149.1" transform="rotate(-90 247.3 149.1)">MLCC_0201_50 V_33pF_J(±5%)_C0G_贴片</text>
<text x="164.3" y="155.7" transform="rotate(-90 164.3 155.7)">MLCC_0201_6.3 V_2.2uF_M(±20%)_X5R_贴片</text>
<text x="167.1" y="155.4" transform="rotate(-90 167.1 155.4)">MLCC_01005_6.3 V_100nF_M(±20%)_X5R_贴片</text>
<text x="187.7" y="150.2" transform="rotate(-90 187.7 150.2)">MLCC_0201_6.3 V_2.2uF_M(±20%)_X5R_贴片</text>
<text x="193.2" y="158" transform="rotate(-90 193.2 158)">MLCC_0402_6.3 V_10uF_M(±20%)_X5R_贴片</text>
<text x="226.3" y="193.8">&lt;Variant Name&gt;</text>
<text x="226.3" y="198.6">Title</text>
<text x="226.3" y="202.7">Size</text>
<text x="231.8" y="200">12.SENSOR</text>
<text x="231.8" y="202.7">Document Number</text>
<text x="271.6" y="202.7">Rev</text>
<text x="226.3" y="206.9">Date:</text>
<text x="227.7" y="204.1">C</text>
<text x="231.8" y="204.1">WD7992A</text>
<text x="233.4" y="206.9">Tuesday, December 30, 2025</text>
<text x="253.7" y="206.9">Sheet</text>
<text x="260.6" y="206.9">12</text>
<text x="264.7" y="206.9">of</text>
<text x="268.8" y="206.9">36</text>
<text x="268.8" y="204.1">&lt;RevCode&gt;</text>
</g>
<g font-size="1.2" fill="#f00">
<text x="11" y="15.4">【8,10,12,16,17】</text>
<text x="28.2" y="15.5">VREG_L20A_1P8</text>
<text x="101.6" y="12.9">MAG_BARO_I2C_SCL</text>
<text x="101.8" y="15.5">MAG_BARO_I2C_SDA</text>
<text x="122" y="15.4">【10,12,16】</text>
<text x="127.6" y="12.7">【10,12,16】</text>
<text x="148.5" y="23.7">[22]</text>
<text x="150.9" y="20.9">[22]</text>
<text x="153.5" y="23.7">ACC_I2C_SDA_MCU</text>
<text x="155.8" y="20.9">ACC_I2C_SCL_MCU</text>
<text x="244.9" y="21.2">VREG_L19A_1P8</text>
<text x="257.9" y="20.9">【8,10,12,13,18】</text>
<text x="253.9" y="47.1">AG_INT2_N</text>
<text x="139.9" y="51.1">【10】</text>
<text x="161.2" y="51.1">AG_INT1_N</text>
<text x="246.3" y="51.3">VREG_L19A_1P8</text>
<text x="262" y="53.8">【8,10,12,13,18】</text>
<text x="267.5" y="48.3">【10】</text>
<text x="5.5" y="63.4">【8,10,12,16,17】</text>
<text x="22.7" y="63.5">VREG_L20A_1P8</text>
<text x="97.6" y="63.5">MAG_BARO_I2C_SDA</text>
<text x="117.9" y="63.4">【10,12,16】</text>
<text x="97.5" y="66.4">MAG_BARO_I2C_SCL</text>
<text x="123.4" y="66.1">【10,12,16】</text>
<text x="131.7" y="71.6">【8,10,12,13,18】</text>
<text x="149.2" y="71.9">VREG_L19A_1P8</text>
<text x="2.7" y="107.3">【10,12,16】</text>
<text x="16.8" y="107.8">MAG_BARO_I2C_SDA</text>
<text x="87.8" y="107.8">MAG_BARO_I2C_SCL</text>
<text x="113.8" y="107.3">【10,12,16】</text>
<text x="10.7" y="112.9">VREG_L20A_1P8</text>
<text x="214" y="111.4">【8,10,12,16,17】</text>
<text x="229" y="111.5">VREG_L20A_1P8</text>
<text x="2.7" y="116.9">【8,10,12,16,17】</text>
<text x="134.4" y="125.1">【4】</text>
<text x="134.4" y="122.4">【8】</text>
<text x="152.2" y="122.5">VREG_L24A_3P3</text>
<text x="156.3" y="125.3">OTS_3P3</text>
<text x="270.2" y="125.1">【10】</text>
<text x="126.2" y="130.6">【8,10,12,16,17】</text>
<text x="144" y="130.7">VREG_L20A_1P8</text>
<text x="255.3" y="130.7">ALS_OTS_I2C_SDA</text>
<text x="256.4" y="127.8">OTS_MOTINT</text>
<text x="268.8" y="130.5">【10,16】</text>
<text x="256.7" y="133.5">ALS_OTS_I2C_SCL</text>
<text x="268.8" y="136.1">【10,16】</text>
</g>
<g font-size="1.2" fill="#00c">
<text x="72" y="15.7">VDD</text>
<text x="72" y="12.9">VSA</text>
<text x="76.4" y="15.7">SDA</text>
<text x="76.5" y="12.9">SCL</text>
<text x="214.5" y="33.6" transform="rotate(-90 214.5 33.6)">AP_CS</text>
<text x="191.3" y="39">AP_SDO/AP_AD0</text>
<text x="210.4" y="40.2" transform="rotate(-90 210.4 40.2)">AP_SCL/AP_SCLK</text>
<text x="222.3" y="39">RESV_5</text>
<text x="191.3" y="43.1">RESV_1</text>
<text x="191.3" y="47.2">RESV_2</text>
<text x="206.3" y="45" transform="rotate(-90 206.3 45)">AP_SDA/AP_SDIO/AP_SDI</text>
<text x="219.8" y="47.2">INT2/FSYNC</text>
<text x="222.3" y="43.1">RESV_4</text>
<text x="191.3" y="51.3">INT1/INT</text>
<text x="224.4" y="51.3">VDD</text>
<text x="206.3" y="59.6" transform="rotate(-90 206.3 59.6)">VDDIO</text>
<text x="210.4" y="59.6" transform="rotate(-90 210.4 59.6)">GND</text>
<text x="214.5" y="59.6" transform="rotate(-90 214.5 59.6)">RESV_3</text>
<text x="70.6" y="63.7">VDD</text>
<text x="75" y="63.7">SDA</text>
<text x="70.6" y="66.4">VSA</text>
<text x="75.1" y="66.4">SCL</text>
<text x="47.3" y="107.6">SDA</text>
<text x="58.7" y="107.6">SCL</text>
<text x="47.3" y="113">VDD</text>
<text x="47.3" y="110.3">ADD0</text>
<text x="53.5" y="110.3">ALERT/ADD1</text>
<text x="58.6" y="113">VSS</text>
<text x="211.9" y="125.4">VLD</text>
<text x="218.7" y="125.4">ID_SEL</text>
<text x="211.9" y="128.1">KEYD</text>
<text x="211.9" y="130.9">VDD</text>
<text x="218.1" y="128.1">MOTINT</text>
<text x="220.4" y="130.9">SDA</text>
<text x="211.9" y="133.6">GND</text>
<text x="220.5" y="133.6">SCL</text>
</g>
<g font-size="1">
<text x="28.8" y="1">5</text>
<text x="83.7" y="1">4</text>
<text x="138.5" y="1">3</text>
<text x="193.4" y="1">2</text>
<text x="248.2" y="1">1</text>
<text x=".3" y="27.9">D</text>
<text x="276" y="27.9">D</text>
<text x=".3" y="79.4">C</text>
<text x="276" y="79.4">C</text>
<text x=".3" y="130.8">B</text>
<text x="276" y="130.8">B</text>
<text x=".3" y="182.2">A</text>
<text x="276" y="182.2">A</text>
<text x="28.8" y="208.1">5</text>
<text x="83.7" y="208.1">4</text>
<text x="138.5" y="208.1">3</text>
<text x="193.4" y="208.1">2</text>
<text x="248.2" y="208.1">1</text>
</g>
<g font-size=".9">
<text x="183.8" y="44">NC</text>
<text x="186.5" y="44">NC</text>
</g>
</svg>
